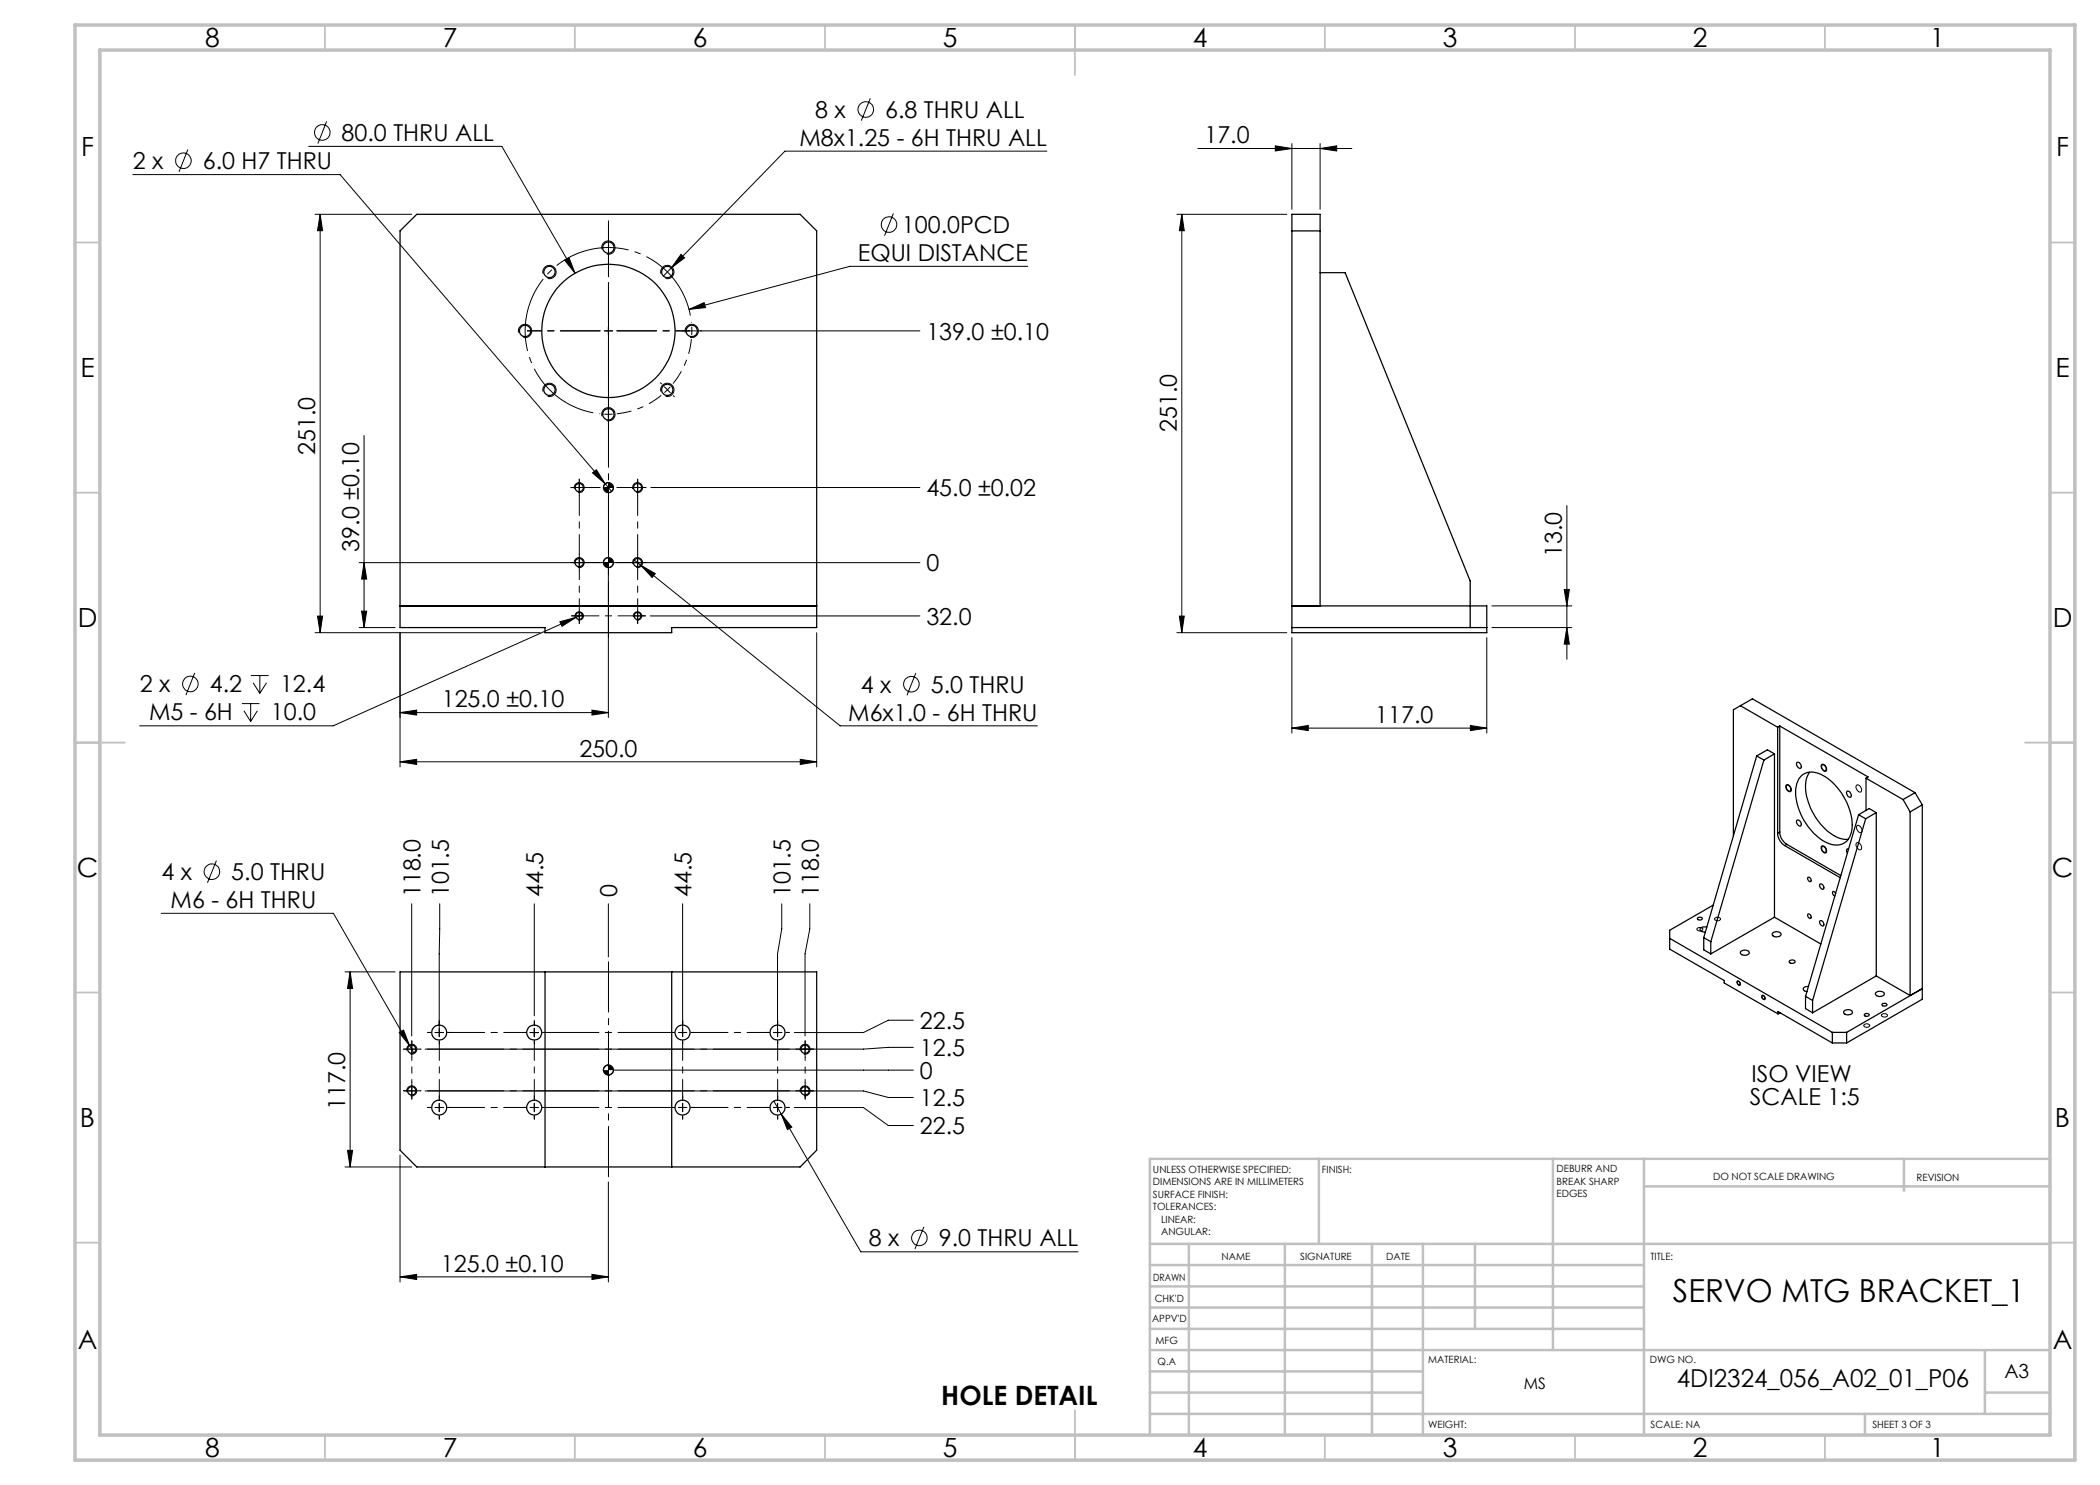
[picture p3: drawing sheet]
<svg xmlns="http://www.w3.org/2000/svg" width="420mm" height="297mm" viewBox="0 0 420 297" stroke-linecap="round" stroke-linejoin="round" font-family="sans-serif">
<g fill="none" stroke="#000" stroke-width=".2">
<path d="M174.1 19.7l-1.8 4.4M26.6 34.9h41.4l53 61.9M37.6 29.9l-1.8 4.5M61.7 29.3h38.7l14.6 25.3M65.3 24.3l-1.7 4.4M209.4 30.2h-52.4l-24.3 25M239.6 29.7h30.8M255.1 29.2l3.3 .5-3.3 .5zM258.4 28.7v13.2M264 29.7l3.3-.5v1zM264 28.7v13.2M63 42.9h19.3"/>
<path d="M64 42.9v83.6M64 42.9l.5 3.2h-1zM108.6 54.7a1.33 1.33 0 0 1 1.2-1.6 1.33 1.33 0 0 1 1.4 1.5 1.33 1.33 0 0 1-1.7 1.1M112.9 52l.9-.5 1.2 3.1zM120.4 49.9a1.33 1.33 0 0 1 1.2-1.7 1.33 1.33 0 0 1 1.4 1.4 1.33 1.33 0 0 1-1.7 1.2M132.2 54.7a1.33 1.33 0 0 1 1.2-1.6 1.33 1.33 0 0 1 1.4 1.5 1.33 1.33 0 0 1-1.7 1.1M136.2 50.9l.7 .7-2.6 2zM178.7 42.7l-1.8 4.4M205.6 53.3h-35.6l-32.2 8.6M235.4 42.9h22M236.4 42.9l.5 3.2h-1zM236.4 42.9v83.6"/>
<path d="M103.7 66.5a1.33 1.33 0 0 1 1.2-1.6 1.33 1.33 0 0 1 1.4 1.4 1.33 1.33 0 0 1-1.6 1.2M108.6 78.3a1.33 1.33 0 0 1 1.2-1.6 1.33 1.33 0 0 1 1.4 1.4 1.33 1.33 0 0 1-1.7 1.2M120.9 66.2h1.6M121.7 65.4v1.6M132.2 78.3a1.33 1.33 0 0 1 1.2-1.6 1.33 1.33 0 0 1 1.4 1.4 1.33 1.33 0 0 1-1.7 1.2M137.1 66.5a1.33 1.33 0 0 1 1.1-1.6 1.33 1.33 0 0 1 1.5 1.4 1.33 1.33 0 0 1-1.7 1.2M137.8 61.9l3-1.4 .3 1zM139.3 66.2h44.7M72.8 87.1v38.4M114.9 97.8a1.01 1.01 0 0 1 .8-1.3 1.01 1.01 0 0 1 1.2 1.1 1.01 1.01 0 0 1-1.3 .9M115 97.5h1.7M115.9 96.7v1.7"/>
<path d="M118.5 94.6l.8-.7 1.7 2.9zM120.4 83.2a1.33 1.33 0 0 1 1.2-1.7 1.33 1.33 0 0 1 1.4 1.5 1.33 1.33 0 0 1-1.7 1.1M120.9 82.8h1.6M121 96.8l1.3 1.5M121.7 96.5l-.5 .1a.91 .91 0 0 0-.5 .9M121.7 82v1.7M122.7 97.5a1.02 1.02 0 0 1-1 1M126.5 97.8a1.01 1.01 0 0 1 .9-1.3 1.01 1.01 0 0 1 1.1 1.1 1.01 1.01 0 0 1-1.3 .9M126.7 97.5h1.6M127.5 96.7v1.7M130.2 97.5h53.8M72.8 112.5l.5 3.3h-1z"/>
<path d="M114.9 112.8a1 1 0 0 1 .8-1.3 1 1 0 0 1 1.1 1.1 1 1 0 0 1-1.2 .9M115.9 111.7v1.6M121.7 111.5h-.2a.97 .97 0 0 0-.8 1h-48.9M126.5 112.8a1 1 0 0 1 .9-1.3 1 1 0 0 1 1.1 1.1 1 1 0 0 1-1.3 .9M126.9 112l1.3 1.1M127.5 111.7v1.6M128.2 113.1l2.9 1.6-.7 .8zM128.2 113.1l39.8 32.1h39.5M184 112.5h-61.3a1.02 1.02 0 0 1-1 1v30M312.8 117.9h1.1l-.5 3.3zM313.4 101.1v30.8M38.9 134.6l-1.7 4.4"/>
<path d="M50.2 135.1h3.5M50.6 136.6l1.4 2.1M52 135.1v3.6M53.3 136.6l-1.3 2.1M63 126.5h45M63.5 123.2h1l-.5 3.3zM71.8 125.5h7.2M72.3 122.2h1l-.5 3.3zM80 126.5v26.9M112 124.4l3.2-.9-2.8 1.8zM115 123.2h1.7M115 123.4a.83 .83 0 0 1 .8-1 .83 .83 0 0 1 .9 .9 .83 .83 0 0 1-1.1 .7"/>
<path d="M115.2 123.5l-48.6 21.7h-38.7M115.9 122.3v1.7M116.5 122.9l-1.3 .6M126.7 123.2h1.6M126.7 123.4a.84 .84 0 0 1 .8-1 .84 .84 0 0 1 .9 .9 .84 .84 0 0 1-1.1 .7M127.5 122.3v1.7M130 123.2h54M163.3 126.5v26.9M183.2 134.6l-1.8 4.5M235.4 126.5h22M235.9 123.2h1l-.5 3.3zM258.4 127.5v19.1"/>
<path d="M297.4 127.5v19.1M298.4 125.5h16M298.4 121.2h16M313.4 125.5l.5 3.3h-1.1zM48.4 140.7h3.5M48.8 142.2l1.3 2.1M50.1 140.7v3.6M51.5 142.2l-1.4 2.1M80 152.4l3.3-.5v1zM80 142.5l3.3-.5v1zM80 152.4h83.3M80 142.5h41.7"/>
<path d="M118.4 142l3.3 .5-3.3 .5zM160.1 151.9l3.2 .5-3.2 .5zM258.4 145.6l3.3-.5v1zM258.4 145.6h39M294.1 145.1l3.3 .5-3.3 .5zM357.3 157a.86 .86 0 0 1 .8 .4 .86 .86 0 0 1 0 1 .97 .97 0 0 1-.8-1.4zM364.3 152.9a.86 .86 0 0 1 .9 .4 .86 .86 0 0 1-.1 1 .98 .98 0 0 1-.8-1.4zM371.3 157.1a.88 .88 0 0 1 1 1.2 .71 .71 0 0 1-1.1-.7zM43.3 172.1l-1.8 4.5M364.3 169.3a.84 .84 0 0 1 .9 .3 .84 .84 0 0 1-.1 1 1.04 1.04 0 0 1-.8-1.3zM371.3 168.6a.84 .84 0 0 1 .9 .4 .84 .84 0 0 1-.1 1 1.05 1.05 0 0 1-.8-1.4zM371.4 165.1a.86 .86 0 0 1 .8 .5 .86 .86 0 0 1 0 .9 .98 .98 0 0 1-.8-1.4z"/>
<path d="M32.2 182.7h34.5l15.2 26.4M69 194.4h10M70 194.4v39M70 194.4l.5 3.3h-1zM82.3 180.8v26.4M87.9 180.8l-.1 24.7M106.9 180.8v22.4M121.7 180.8v10.6M136.5 180.8v24.7M156.4 180.8v5l-.9 5v14.7M162 180.8v5l-1 5v16.4M339.4 185.7a.63 .63 0 0 1 .7-.2 .63 .63 0 0 1 .4 .4 .63 .63 0 0 1-.6 .3 .63 .63 0 0 1-.5-.5z"/>
<path d="M343 183.6a.65 .65 0 0 1 1.1 .3 .65 .65 0 0 1-.7 .3 .65 .65 0 0 1-.5-.5zM347.4 196.2a.49 .49 0 0 1 .6 .3 .49 .49 0 0 1-.1 .6l-.4-.3zM352.4 199.1a.5 .5 0 0 1 .5 .3 .5 .5 0 0 1-.1 .6l-.4-.4zM79.8 206.5l.9-.5 1.2 3.1zM81.4 218.4a.99 .99 0 0 1 .9-1.2 .99 .99 0 0 1 1 1.1 .99 .99 0 0 1-1.2 .8M81.4 210.1a1 1 0 0 1 .9-1.2 1 1 0 0 1 1.1 1 1 1 0 0 1-1.3 .9M81.5 209.8h1.7M81.5 218.2h1.7M81.9 209.1l.9 1.5M82.3 209v1.7M82.3 217.3v1.7M85 218.2h87.7l5 1.3h5"/>
<path d="M87 206.5h1.7M87.8 205.7v1.7M106 206.5h1.7M106.9 205.7v1.7M121.7 213h-.2a1.05 1.05 0 0 0-.8 1M135.7 206.5h1.6M136.5 205.7v1.7M154.7 206.5h1.7M155.5 205.7v1.7M160.1 218.4a.99 .99 0 0 1 .8-1.2 .99 .99 0 0 1 1.1 1.1 .99 .99 0 0 1-1.2 .8M160.1 210.1a1 1 0 0 1 .8-1.2 1 1 0 0 1 1.1 1 1 1 0 0 1-1.2 .9M161 209v1.7"/>
<path d="M161 217.3v1.7M182.7 214h-60a1.02 1.02 0 0 1-1 1M182.7 209.5h-5l-5 .3h-87.7M182.7 204h-5l-5 2.5h-13.8M372.8 204.9a.63 .63 0 0 1 .6-.2 .63 .63 0 0 1 .5 .5 .63 .63 0 0 1-.6 .3 .63 .63 0 0 1-.5-.5zM376.4 202.8l.5-.1a.39 .39 0 0 1 .6 .4 .39 .39 0 0 1-.6 .3h-.1a.34 .34 0 0 1-.4-.1 .34 .34 0 0 1 0-.5zM69 233.4h13.3M69.5 230.1h1l-.5 3.3zM80 231v25.4M87 221.5h1.7M87.8 220.7v1.7M106 221.5h1.7"/>
<path d="M106.9 220.7v1.7M121.7 236.4v20M135.7 221.5h1.6M136.5 220.7v1.7M154.7 221.5h1.7M154.8 220.2l1.4 2.6M155.5 220.7v1.7M156.2 222.8l2.2 2.6-.9 .5zM156.2 222.8l16 27.6h43.4M158.9 221.5h13.8l5 3.6h5M80 255.4l3.3-.5v1zM80 255.4h41.7"/>
<path d="M118.4 254.9l3.3 .5-3.3 .5zM184.8 245.4l-1.8 4.4"/>
<circle cx="36.7" cy="32.1" r="1.56"/>
<circle cx="64.5" cy="26.5" r="1.55"/>
<circle cx="173.2" cy="21.9" r="1.55"/>
<circle cx="177.8" cy="44.9" r="1.56"/>
<circle cx="38.1" cy="136.8" r="1.55"/>
<circle cx="182.3" cy="136.8" r="1.55"/>
<circle cx="42.4" cy="174.3" r="1.55"/>
<circle cx="183.9" cy="247.6" r="1.56"/>
</g>
<path d="M133.5 78l.6-.6M133.5 78l-.6 .5M138.4 66.2l-.1-.9M138.4 66.2l-.1 .8" fill="none" stroke="#000" stroke-width=".2" stroke-dasharray="15.2 1.3 1.3 1.3" stroke-linecap="butt"/>
<path d="M134.6 76.7a16.7 16.7 0 0 0 3.7-8.9M123.4 82.8a16.7 16.7 0 0 0 8.8-3.7" fill="none" stroke="#000" stroke-width=".2" stroke-dasharray="15.2 1.3 1.3 1.3" stroke-dashoffset="12.3" stroke-linecap="butt"/>
<path d="M138.3 64.5a16.7 16.7 0 0 0-17.2-15 16.7 16.7 0 0 0-16.1 16.1 16.7 16.7 0 0 0 15 17.2" fill="none" stroke="#000" stroke-width=".2" stroke-dasharray="15.2 1.3 1.3 1.3" stroke-dashoffset="-1.4" stroke-linecap="butt"/>
<path d="M121.7 44.2v83.3" fill="none" stroke="#000" stroke-width=".2" stroke-dasharray="15.2 1.3 1.3 1.3" stroke-dashoffset="4.1"/>
<path d="M121.7 235.4v-43" fill="none" stroke="#000" stroke-width=".2" stroke-dasharray="15.2 1.3 1.3 1.3" stroke-dashoffset="5.2"/>
<g fill="none" stroke="#c0c0c0" stroke-width=".35">
<path d="M65 5v5M115 5v5M165 5v5M215 5v10M265 5v5M315 5v5M365 5v5M15 48.5h5M410 48.5h5M15 98.5h5M410 98.5h5M15 148.5h10"/>
<path d="M405 148.5h10M15 198.5h5M410 198.5h5M15 248.5h5M410 248.5h5M65 287v5M115 287v5M165 287v5M215 282v10M265 287v5M315 287v5M365 287v5"/>
</g>
<g fill="none" stroke="#c0c0c0" stroke-width=".5">
<path d="M263.8 231.8v17M310.6 231.8v38.2M328.8 231.8v55.2M328.8 237.3h81.2M380.8 231.8v6.4M410 231.8h-180v55.2M230 248.8h180M230 257.3h98.8M230 253h98.8M237.8 248.8v38.2M257 248.8v38.2M274.4 248.8v38.2"/>
<path d="M284.6 248.8v38.2M295 248.8v17M230 265.8h98.8M230 261.5h98.8M230 278.5h54.6M230 274.3h54.6M230 270h180M397 278.5h13M397 270v12.8M230 282.8h180M373 282.8v4.2"/>
</g>
<path d="M15 5h400v287h-400zM20 10h390v277h-390z" fill="none" stroke="#c0c0c0" stroke-width=".7"/>
<path d="M120 66.2h-14.5M121.7 64.5v-14.6M121.7 67.8v14.6M123.4 66.2h14.5" fill="none" stroke="#000" stroke-width=".2" stroke-dasharray="15.2 1.3 1.3 1.3" stroke-dashoffset="7.3"/>
<g fill="none" stroke="#000" stroke-width=".2" stroke-dasharray="15.2 1.3 1.3 1.3">
<path d="M121.7 66.2v-.9M121.7 66.2h-.8M121.7 66.2v.8M121.7 66.2h.8M132.3 76.8l-.2-.2M133.5 78l.6 .5M133.5 78l-.6-.6M134.7 79.1l.2 .2M136.7 66.2h-.3M138.4 66.2h.8M138.4 66.2h-.9M140 66.2h.3"/>
<path d="M115 97.5h-.8M115.9 96.7v-.9M115.9 98.3v.9M116.7 97.5h.8M117.5 97.5h2.5M121.7 97.5v-.8M121.7 97.5h-.8M121.7 97.5v.8M121.7 97.5h.8M121.7 95.8v-.1M121.7 84.5v.3M121.7 81.2v-.3"/>
<path d="M123.4 97.5h2.5M126.7 97.5h-.8M127.5 96.7v-.9M127.5 98.3v.9M127.5 97.5v-.8M127.5 97.5h-.8M127.5 97.5v.8M127.5 97.5h.9M128.4 97.5h.8M115 112.5h-.8M115.9 111.7v-.9M115.9 113.3v.9"/>
<path d="M115.9 112.5v-.8M115.9 112.5h-.9M115.9 112.5v.8M115.9 112.5h.8M116.7 112.5h.8M117.5 112.5h2.5M121.7 112.5v-.8M121.7 112.5h-.8M121.7 112.5v.8M121.7 112.5h.8M121.7 114.2v.1M123.4 112.5h2.5"/>
<path d="M126.7 112.5h-.8M127.5 111.7v-.9M127.5 113.3v.9M127.5 112.5v-.8M127.5 112.5h-.8M127.5 112.5v.8M127.5 112.5h.9M128.4 112.5h.8M115 123.2h-.7M115.9 122.3v-.7M115.9 124v.7M115.9 123.2v-.9"/>
<path d="M115.9 123.2h-.9M115.9 123.2v.8M115.9 123.2h.8M116.7 123.2h.7M126.7 123.2h-.7M127.5 122.3v-.7M127.5 124v.7M127.5 123.2v-.9M127.5 123.2h-.8M127.5 123.2v.8M127.5 123.2h.9M128.4 123.2h.7"/>
<path d="M81.5 209.8h-.8M81.5 218.2h-.8M82.4 209v-.8M82.4 210.7v.8M82.4 217.3v-.8M82.4 219v.8M82.4 209.8v-.8M82.4 209.8h-.9M82.4 209.8v.9M82.4 209.8h.8M82.4 218.2v-.9M82.4 218.2h-.9"/>
<path d="M82.4 218.2v.8M82.4 218.2h.8M83.2 209.8h.8M83.2 218.2h.8M86.2 206.5h-.7M87.9 204.8v-.6M87.9 208.2v.6M87.9 219.8v-.6M87.9 206.5v-.8M87.9 206.5h-.9M87.9 206.5v.8M87.9 206.5h.8"/>
<path d="M89.5 206.5h.7M105.2 206.5h-.7M106.9 204.8v-.6M106.9 208.2v.6M106.9 219.8v-.6M108.5 206.5h.7M134.9 206.5h-.7M136.5 219.8v-.6M136.5 204.8v-.6M136.5 208.2v.6M136.5 206.5v-.8M136.5 206.5h-.8"/>
<path d="M136.5 206.5v.8M136.5 206.5h.9M138.2 206.5h.7M153.9 206.5h-.7M155.5 204.8v-.6M155.5 208.2v.6M155.5 219.8v-.6M155.5 206.5v-.8M155.5 206.5h-.8M155.5 206.5v.8M155.5 206.5h.9M157.2 206.5h.7"/>
<path d="M160.2 209.8h-.8M160.2 218.2h-.8M161 209v-.8M161 210.7v.8M161 217.3v-.8M161 219v.8M161 209.8v-.8M161 209.8h-.8M161 209.8v.9M161 209.8h.9M161 218.2v-.9M161 218.2h-.8"/>
<path d="M161 218.2v.8M161 218.2h.9M161.9 209.8h.8M161.9 218.2h.8M86.2 221.5h-.7M87.9 223.2v.6M87.9 221.5v-.8M87.9 221.5h-.9M87.9 221.5v.8M87.9 221.5h.8M89.5 221.5h.7M105.2 221.5h-.7"/>
<path d="M106.9 223.2v.6M106.9 221.5v-.8M106.9 221.5h-.9M106.9 221.5v.8M106.9 221.5h.8M108.5 221.5h.7M134.9 221.5h-.7M136.5 223.2v.6M136.5 221.5v-.8M136.5 221.5h-.8M136.5 221.5v.8M136.5 221.5h.9"/>
<path d="M138.2 221.5h.7M153.9 221.5h-.7M155.5 223.2v.6M155.5 221.5v-.8M155.5 221.5h-.8M155.5 221.5v.8M155.5 221.5h.9M157.2 221.5h.7"/>
</g>
<path d="M115.9 110.8v-11.6M121.7 110.8v-11.6M127.5 110.8v-11.6M87.9 219.8v-11.6M106.9 219.8v-11.6M136.5 219.8v-11.6M155.5 219.8v-11.6" fill="none" stroke="#000" stroke-width=".2" stroke-dasharray="15.2 1.3 1.3 1.3" stroke-dashoffset="11.3"/>
<path d="M115.9 121.5v-7.3M127.5 121.5v-7.3" fill="none" stroke="#000" stroke-width=".2" stroke-dasharray="15.2 1.3 1.3 1.3" stroke-dashoffset="13.5"/>
<path d="M117.5 123.2h8.4" fill="none" stroke="#000" stroke-width=".2" stroke-dasharray="15.2 1.3 1.3 1.3" stroke-dashoffset="13"/>
<path d="M108.5 206.5h26.4M108.5 221.5h26.4" fill="none" stroke="#000" stroke-width=".2" stroke-dasharray="15.2 1.3 1.3 1.3" stroke-dashoffset="4"/>
<path d="M89.5 206.5h15.7M138.2 206.5h15.7M89.5 221.5h15.7M138.2 221.5h15.7" fill="none" stroke="#000" stroke-width=".2" stroke-dasharray="15.2 1.3 1.3 1.3" stroke-dashoffset="7.8"/>
<path d="M84 209.8h75.4M84 218.2h75.4" fill="none" stroke="#000" stroke-width=".2" stroke-dasharray="15.2 1.3 1.3 1.3" stroke-dashoffset="-1.5"/>
<path d="M82.4 216.5v-5M161 216.5v-5" fill="none" stroke="#000" stroke-width=".2" stroke-dasharray="15.2 1.3 1.3 1.3" stroke-dashoffset="14.6"/>
<g fill="#000">
<path d="M255.1 29.2l3.3 .5-3.3 .5zM264 29.7l3.3-.5v1zM258.4 145.6l3.3-.5v1zM294.1 145.1l3.3 .5-3.3 .5z"/>
<path d="M64 42.9l.5 3.2h-1zM63.5 123.2h1l-.5 3.3zM236.4 42.9l.5 3.2h-1zM235.9 123.2h1l-.5 3.3zM312.8 117.9h1.1l-.5 3.3zM313.4 125.5l.5 3.3h-1.1z"/>
<path d="M136.2 50.9l-1.9 2.7 2.6-2zM128.2 113.1l2.2 2.4 .7-.8zM112 124.4l.4 .9 2.8-1.8zM118.5 94.6l2.5 2.2-1.7-2.9zM112.9 52l2.1 2.6-1.2-3.1zM137.8 61.9l3.3-.4-.3-1zM156.2 222.8l1.3 3.1 .9-.5zM79.8 206.5l2.1 2.6-1.2-3.1z"/>
<path d="M120.7 97.5a1.02 1.02 0 0 0 1 1v-1zM121.7 96.5v1h1a1.02 1.02 0 0 0-1-1zM120.7 112.5a1.02 1.02 0 0 0 1 1v-1zM121.7 111.5v1h1a1.02 1.02 0 0 0-1-1z"/>
<path d="M72.3 122.2h1l-.5 3.3zM72.8 112.5l.5 3.3h-1z"/>
<path d="M80 152.4l3.3-.5v1zM160.1 151.9l3.2 .5-3.2 .5z"/>
<path d="M80 142.5l3.3-.5v1zM118.4 142l3.3 .5-3.3 .5z"/>
<path d="M70 194.4l.5 3.3h-1zM69.5 230.1h1l-.5 3.3z"/>
<path d="M120.7 214a1.02 1.02 0 0 0 1 1v-1zM121.7 213v1h1a1.02 1.02 0 0 0-1-1z"/>
<path d="M80 255.4l3.3-.5v1zM118.4 254.9l3.3 .5-3.3 .5z"/>
</g>
<g fill="none" stroke="#000" stroke-width=".25">
<path d="M80 46.2l3.4-3.3h76.6l3.3 3.3v79.3h-29v1h-25.3v-1h-29zM258.4 46.2h5.6M264 54.5h5l25 61.7v9.3M80 121.2h83.3M258.4 121.2h39v5.3h-39v-83.6h5.6v78.3M258.4 125.5h39M348.1 141.1l7.4 4.3M351.3 151.2l1.5 .8M351.3 151.2l-10.6 36.3M352.8 152l-10.6 36.3M354.9 150.8l-2.1 1.2M354.9 150.8v32.6"/>
<path d="M354.9 150.8l-1.4-.8-2.2 1.2M355.5 145.4v21.2M356 145.2l17.6 10.2-.4 .2M356 145.2l-.5 .2M356 145.2v21.2M357.3 157.1a.75 .75 0 0 1 .7 .3 .75 .75 0 0 1 0 .9 .89 .89 0 0 1-.7-1.2zM359.4 152.5a.72 .72 0 0 1 .7 .3 .72 .72 0 0 1 0 .9 .84 .84 0 0 1-.7-1.2zM360.3 155.2a3.8 3.8 0 0 1 4.7 .1 12.4 12.4 0 0 1 5.4 10.7 3.2 3.2 0 0 1-4.9 2.6 11.9 11.9 0 0 1-6.3-11.2l.6-1.6zM361.9 154.4a6.9 6.9 0 0 0 0 6.6 11.2 11.2 0 0 0 6.2 6.7l1.5 .1M364.5 153a.78 .78 0 0 1 .6 1.2 .78 .78 0 0 1-.6-1.2zM369.4 158.3a.75 .75 0 0 1 .7 .3 .75 .75 0 0 1 0 .9 .85 .85 0 0 1-.7-1.2zM373.2 155.6v6.5"/>
<path d="M373.2 155.6l7.4 4.3M380.6 159.9l1.4 2.5M383 158.5l-32.5-18.7-3.8 2.2v25.2M383 158.5l-2.4 1.4M383 158.5l1.5 2.5M355.5 166.6a3 3 0 0 0 1.4 2.5M356 166.4a3 3 0 0 0 1.4 2.5M356 166.4l-.5 .2M356.9 169.1l11.2 6.4M357.4 168.9l10.8 6.2M357.4 168.9l-.5 .2M359.4 164.1a.67 .67 0 0 1 .7 .3 .67 .67 0 0 1-.1 .8 .94 .94 0 0 1-.6-1.1z"/>
<path d="M361.6 175.4a.57 .57 0 0 1 .5 .3 .57 .57 0 0 1 0 .7 .62 .62 0 0 1-.5-1zM364 176.9a.58 .58 0 0 1 .7 .2 .58 .58 0 0 1-.2 .8 .8 .8 0 0 1-.5-1zM364.4 169.4a.72 .72 0 0 1 .7 .3 .72 .72 0 0 1 0 .8 .81 .81 0 0 1-.7-1.1zM367.1 178.7a.32 .32 0 0 0-.2-.4 .32 .32 0 0 0-.4 .3l.2 .4 .3 .2M369.7 169.8a.45 .45 0 0 0-.5 .3 .45 .45 0 0 0 .3 .5M371.7 162.9l-10.6 36.4M371.7 162.9l1.4 .9M373.1 163.8l-10.6 36.3M375.2 162.5v32.7M375.2 162.5l-2.1 1.3M375.2 162.5l-1.4-.8-2.1 1.2M382 162.4v36.7"/>
<path d="M384.5 161l-2.5 1.4M384.5 161v38.8l-15.2 8.8M80 194.4h83.3v35.6l-3.3 3.4h-76.6l-3.4-3.4zM109 194.4v39M134.3 194.4v39M333.9 187.7l32.6 18.8M339.5 183.6a.51 .51 0 0 1 .6-.2 .51 .51 0 0 1 .3 .4 .57 .57 0 0 1-.9-.1zM340.7 187.5l1.5 .8M340.7 187.5v2.5l1.5 .8M341.3 185.4a1.05 1.05 0 0 0-1.3 .5l.3 .4 .8 .1M342.2 188.3v2.5M342.6 181l-8.7 5.1v3.7l10.9 6.3v.5l10.8 6.2"/>
<path d="M347.6 196.2a.39 .39 0 0 1 .4 .3 .39 .39 0 0 1-.2 .5l-.3-.3zM348.1 190.3a1.13 1.13 0 0 1 1.7 .2 1.02 1.02 0 0 1-1.7 .1zM352.4 199.2a.41 .41 0 0 1 .5 .2 .41 .41 0 0 1-.1 .5l-.3-.2zM354.6 186.5a1.15 1.15 0 0 1 1.6 .3 1.05 1.05 0 0 1-1.8 .1zM354.9 183.4l9.3 5.4M354.9 183.4l-12.7 7.4M357.9 192.2a.66 .66 0 0 1 1.1 .2 .72 .72 0 0 1-1.2-.1zM361.1 199.3l1.4 .8M361.1 199.3v2.4l1.4 .9M361.6 182.9a.46 .46 0 0 1 .5 .2 .46 .46 0 0 1-.1 .6l-.4-.3zM361.7 197.3a.74 .74 0 0 0-1 .6l.7 .4M364 184.1a.67 .67 0 0 1 .7 .4 .67 .67 0 0 1-.1 .7 .72 .72 0 0 1-.6-1.1z"/>
<path d="M375.1 198.6a1.13 1.13 0 0 1 1.8 .2 .97 .97 0 0 1-1 .5 .97 .97 0 0 1-.8-.6zM375.2 195.2l6.8 3.9M375.2 195.2l-12.7 7.4M382 199.1l2.5-1.4-15.2 8.8M355.6 202.8v-.5l10.9 6.3M356 202.6l-.4 .2M362.5 200.1v2.5M366.5 206.5h2.8M366.5 208.6h2.8M366.5 206.5v2.1M368.8 202.2a1.09 1.09 0 0 1 1.7 .2 1.02 1.02 0 0 1-1.8 .1zM369.3 206.5v2.1"/>
<path d="M372.9 202.8a.51 .51 0 0 1 .5-.1 .51 .51 0 0 1 .4 .4 .57 .57 0 0 1-.9-.2zM376.4 200.8a.53 .53 0 0 1 .6-.2 .53 .53 0 0 1 .4 .4 .49 .49 0 0 1-.6 .3 .49 .49 0 0 1-.4-.5z"/>
<circle cx="109.9" cy="54.4" r="1.13"/>
<circle cx="121.7" cy="49.5" r="1.13"/>
<circle cx="133.5" cy="54.4" r="1.13"/>
<circle cx="105" cy="66.2" r="1.13"/>
<circle cx="109.9" cy="78" r="1.13"/>
<circle cx="121.7" cy="66.2" r="13.3"/>
<circle cx="133.5" cy="78" r="1.13"/>
<circle cx="138.3" cy="66.2" r="1.15"/>
<circle cx="115.8" cy="97.5" r=".84"/>
<circle cx="121.7" cy="82.9" r="1.13"/>
<circle cx="121.7" cy="97.5" r="1"/>
<circle cx="127.5" cy="97.5" r=".84"/>
<circle cx="115.8" cy="112.5" r=".83"/>
<circle cx="121.7" cy="112.5" r=".99"/>
<circle cx="127.5" cy="112.5" r=".83"/>
<circle cx="115.9" cy="123.2" r=".7"/>
<circle cx="127.5" cy="123.2" r=".7"/>
<circle cx="82.4" cy="209.8" r=".83"/>
<circle cx="82.4" cy="218.2" r=".84"/>
<circle cx="87.8" cy="206.5" r="1.51"/>
<circle cx="106.8" cy="206.5" r="1.5"/>
<circle cx="121.7" cy="214" r="1"/>
<circle cx="136.5" cy="206.5" r="1.5"/>
<circle cx="155.5" cy="206.5" r="1.51"/>
<circle cx="161" cy="209.9" r=".84"/>
<circle cx="161" cy="218.2" r=".85"/>
<circle cx="87.8" cy="221.5" r="1.5"/>
<circle cx="106.8" cy="221.5" r="1.48"/>
<circle cx="136.5" cy="221.5" r="1.48"/>
<circle cx="155.5" cy="221.5" r="1.5"/>
</g>
<text font-size="6.3" x="334.6" y="260.4">SERVO MTG BRACKET_1</text>
<g font-size="5.3">
<text x="41" y="9.5">8</text>
<text x="88.5" y="9.5">7</text>
<text x="138.5" y="9.5">6</text>
<text x="188.5" y="9.5">5</text>
<text x="238.5" y="9.5">4</text>
<text x="288.5" y="9.5">3</text>
<text x="338.5" y="9.5">2</text>
<text x="386" y="9.5">1</text>
<text x="16.2" y="31.3">F</text>
<text x="411.2" y="31.3">F</text>
<text x="16.1" y="75.5">E</text>
<text x="411.1" y="75.5">E</text>
<text x="15.5" y="125.5">D</text>
<text x="410.5" y="125.5">D</text>
<text x="15.4" y="175.5">C</text>
<text x="410.4" y="175.5">C</text>
<text x="16" y="225.5">B</text>
<text x="411" y="225.5">B</text>
<text x="15.5" y="269.8">A</text>
<text x="410.5" y="269.8">A</text>
<text x="188.2" y="281">HOLE DETAIL</text>
<text x="41" y="291.5">8</text>
<text x="88.5" y="291.5">7</text>
<text x="138.5" y="291.5">6</text>
<text x="188.5" y="291.5">5</text>
<text x="238.5" y="291.5">4</text>
<text x="288.5" y="291.5">3</text>
<text x="338.5" y="291.5">2</text>
<text x="386" y="291.5">1</text>
</g>
<text font-size="4.9" x="335.4" y="277.3">4DI2324_056_A02_01_P06</text>
<g font-size="4.7">
<text x="163.1" y="23.6">8 x</text>
<text x="177" y="23.6">6.8 THRU ALL</text>
<text x="68.3" y="28.2">80.0 THRU ALL</text>
<text x="159.9" y="29.2">M8x1.25 - 6H THRU ALL</text>
<text x="240.9" y="28.7">17.0</text>
<text x="26.6" y="33.8">2 x</text>
<text x="40.6" y="33.8">6.0 H7 THRU</text>
<text x="180.4" y="46.6">100.0PCD</text>
<text x="171.6" y="52.2">EQUI DISTANCE</text>
<text x="185.3" y="67.9">139.0 ±0.10</text>
<text x="235.4" y="86.4" transform="rotate(-90 235.4 86.4)">251.0</text>
<text x="63" y="91" transform="rotate(-90 63 91)">251.0</text>
<text x="185.3" y="99.3">45.0 ±0.02</text>
<text x="71.8" y="110.3" transform="rotate(-90 71.8 110.3)">39.0 ±0.10</text>
<text x="312.4" y="111.4" transform="rotate(-90 312.4 111.4)">13.0</text>
<text x="185.3" y="114.3">0</text>
<text x="185.3" y="124.9">32.0</text>
<text x="28" y="138.5">2 x</text>
<text x="42" y="138.5">4.2</text>
<text x="56" y="138.5">12.4</text>
<text x="88.3" y="141.5">125.0 ±0.10</text>
<text x="172.2" y="138.5">4 x</text>
<text x="186.2" y="138.5">5.0 THRU</text>
<text x="29.8" y="144.1">M5 - 6H</text>
<text x="54.2" y="144.1">10.0</text>
<text x="169.6" y="144.1">M6x1.0 - 6H THRU</text>
<text x="275.1" y="144.6">117.0</text>
<text x="115.9" y="151.3">250.0</text>
<text x="32.3" y="176">4 x</text>
<text x="46.3" y="176">5.0 THRU</text>
<text x="84.1" y="179.5" transform="rotate(-90 84.1 179.5)">118.0</text>
<text x="89.7" y="179.5" transform="rotate(-90 89.7 179.5)">101.5</text>
<text x="108.6" y="179.5" transform="rotate(-90 108.6 179.5)">44.5</text>
<text x="123.5" y="179.5" transform="rotate(-90 123.5 179.5)">0</text>
<text x="138.3" y="179.5" transform="rotate(-90 138.3 179.5)">44.5</text>
<text x="158.1" y="179.5" transform="rotate(-90 158.1 179.5)">101.5</text>
<text x="163.7" y="179.5" transform="rotate(-90 163.7 179.5)">118.0</text>
<text x="34.1" y="181.6">M6 - 6H THRU</text>
<text x="184" y="205.8">22.5</text>
<text x="184" y="215.8">0</text>
<text x="184" y="211.2">12.5</text>
<text x="184" y="221.2">12.5</text>
<text x="350" y="221">SCALE 1:5</text>
<text x="350.3" y="216.5">ISO VIEW</text>
<text x="69" y="222" transform="rotate(-90 69 222)">117.0</text>
<text x="184" y="226.9">22.5</text>
<text x="173.8" y="249.3">8 x</text>
<text x="187.8" y="249.3">9.0 THRU ALL</text>
<text x="88.2" y="254.3">125.0 ±0.10</text>
</g>
<text font-size="3.9" x="400.9" y="275.5">A3</text>
<text font-size="3.2" x="304.8" y="277.9">MS</text>
<g font-size="2">
<text x="230.6" y="234.6">UNLESS OTHERWISE SPECIFIED:</text>
<text x="230.6" y="237.1">DIMENSIONS ARE IN MILLIMETERS</text>
<text x="230.6" y="239.6">SURFACE FINISH:</text>
<text x="264.4" y="234.6">FINISH:</text>
<text x="311.3" y="234.5">DEBURR AND</text>
<text x="311.3" y="237">BREAK SHARP</text>
<text x="311.3" y="239.5">EDGES</text>
<text x="342.6" y="236">DO NOT SCALE DRAWING</text>
<text x="383.3" y="236.2">REVISION</text>
<text x="230.6" y="242.1">TOLERANCES:</text>
<text x="232.2" y="244.6">LINEAR:</text>
<text x="232.2" y="247.1">ANGULAR:</text>
<text x="244.3" y="252">NAME</text>
<text x="260" y="251.9">SIGNATURE</text>
<text x="277.2" y="251.9">DATE</text>
<text x="330.1" y="251.9">TITLE:</text>
<text x="230.6" y="256.1">DRAWN</text>
<text x="230.9" y="260.3">CHK'D</text>
<text x="230.4" y="264.4">APPV'D</text>
<text x="231.1" y="268.8">MFG</text>
<text x="231.5" y="273">Q.A</text>
<text x="285.6" y="272.5">MATERIAL:</text>
<text x="330" y="272.5">DWG NO.</text>
<text x="285.6" y="285.5">WEIGHT:</text>
<text x="330.1" y="285.6">SCALE: NA</text>
<text x="374.5" y="285.6">SHEET 3 OF 3</text>
</g>
</svg>
